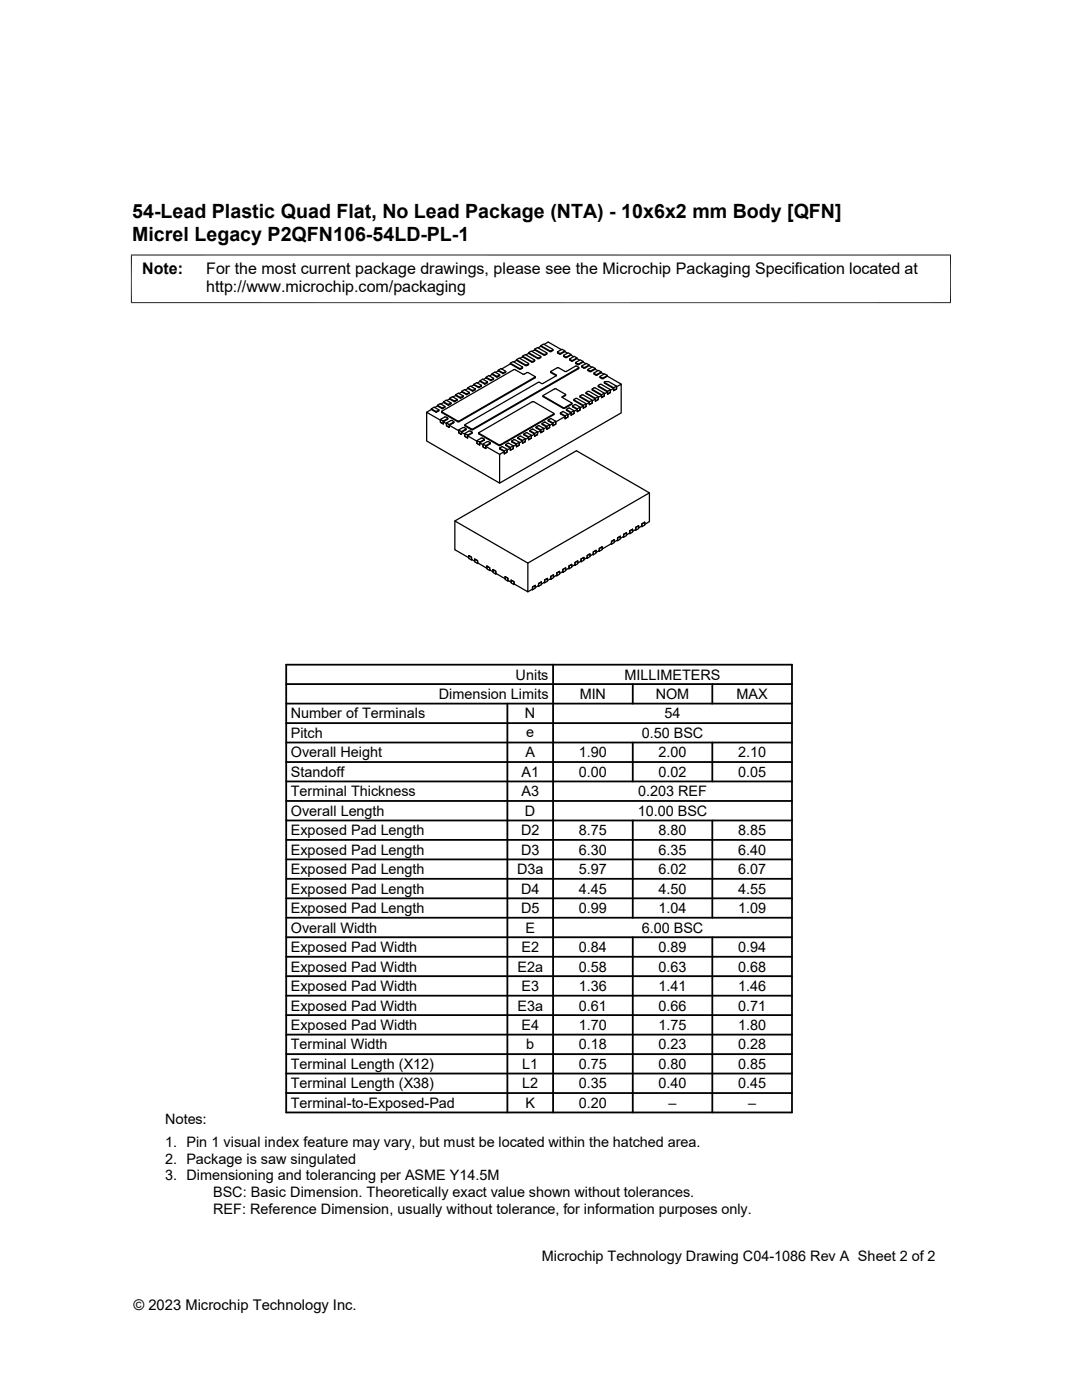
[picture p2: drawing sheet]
<svg xmlns="http://www.w3.org/2000/svg" width="216mm" height="279mm" viewBox="0 0 216 279" stroke-linecap="round" stroke-linejoin="round" font-family="sans-serif">
<g fill="none" stroke="#000" stroke-width=".25">
<path d="M89.7 79.6l-.5 .3M89.7 79.5l.9 .5M89.7 79.6l.9 .6M89.7 79.6v-.1l.6-.3 .9 .5M90.6 80h.1M90.9 78.9l-.5 .3M90.9 78.8l.9 .5M90.9 78.9l.9 .6M90.9 78.9v-.1l.6-.3 .9 .5M91.2 79.8l-.5 .2M91.2 79.9l-.5 .3M91.2 79.7v.2"/>
<path d="M91.2 79.7h.1M91.2 79.9h.1M91.8 79.3h.1M91.8 79.4h.1M92.1 78.2l-.5 .3M92.1 78.1l.9 .5M92.1 78.2v-.1l.6-.3 .9 .5M92.1 78.2l1.1 .5M92.4 79.1l-.5 .2M92.4 79.2l-.5 .3M92.4 79v.2M92.4 79h.1"/>
<path d="M93 78.6h.2M93.3 77.5l-.5 .3M93.3 77.5l1 .6 .5-.3M93.3 77.4l1 .5M93.3 77.5v-.1l.6-.3 .9 .5M93.6 78.4l-.4 .2M93.6 78.5l-.4 .2M93.6 78.3v.2M93.6 78.3h.1M94.3 77.9h.1M94.6 76.8l-.6 .3M94.6 76.7l.9 .5"/>
<path d="M94.6 76.8v-.1l.5-.3 .9 .5M94.6 76.8l.9 .6 .6-.3v-.2M94.8 77.7l-.4 .2M94.8 77.6v.2M94.8 77.6h.1M94.8 77.8h.1M95.5 77.2h.1M95.8 76.1l-.6 .3M95.8 76.1l1 .5M95.8 76l.9 .5M95.8 76.1l.5-.4 .9 .5M96 77l-.4 .2"/>
<path d="M96 76.9h.1M96.7 76.5h.1M97 75.4l-.5 .3M97 75.3l.9 .5 .5-.2M97 75.4l.9 .5 .6-.2v-.2M97 75.4l.5-.4 .9 .5M97.2 76.3l-.4 .2M97.3 76.2v.2l-.5 .2M97.2 76.2h.1M98.2 74.7l-.5 .3M98.2 74.6l.9 .5 .6-.3M98.2 74.7l.9 .5 .6-.2v-.2"/>
<path d="M98.2 74.7l.6-.4 .9 .5M98.4 75.5h.1M99.4 74l-.5 .3M99.4 73.9l.9 .5 .6-.3M99.4 74l.9 .5 .6-.2v-.2M99.4 74v-.1l.6-.3 .9 .5M99.7 74.8h.1M100.9 74.1h.1M101.8 72.6l-1.7 1M101.8 72.5l1.9 1.1 .6-.3-1.9-1.1-.6 .3v.1M101.8 72.6l1.9 1.1 .5-.2 .1-.2M103.1 71.9l-.6 .3"/>
<path d="M103.1 71.8l1.8 1.1 .6-.3-1.9-1.1-.5 .3v.1M103.1 71.9l1.8 1.1 .5-.2 .1-.2M104.3 71.2l-.6 .3M104.3 71.2v-.1l.5-.3 1.9 1-.4 .3M104.3 71.1l1.8 1h.2M104.3 71.2l1.8 1.1h.2M105.5 70.5l-.6 .3M105.5 70.5v-.1l.5-.3 1.8 1M105.5 70.4l1.9 1 .5-.2v-.1M105.5 70.5l1.9 1.1 .4-.2 .1-.2M106.7 69.8v-.1l.6-.3 1.8 1M106.7 69.7l1.9 1 .5-.2v-.1"/>
<path d="M106.7 69.8l1.9 1.1 .5-.2v-.2M106.7 69.8l-.5 .3M106.7 71.9l-.4 .4M106.8 75.2v.2l-15.2 8.8h-.3l-3.1-1.9-.1-.2M107.9 69.1l.6-.4 1.8 1M107.9 69l1.8 1M107.9 69.1l1.8 1.1M107.9 69.1l-.5 .3M108.4 79v.2l4 2.3h.3M108.4 79.1l4 2.3h.3M108.6 68.7l.8-.4 2.6 1.5M109.9 74.2v.2l1.1 .6"/>
<path d="M110.3 69.7l-.3 .3h-.3M110.3 69.8v.2l-.6 .2M111 75v-.2l-1.1-.6 1.3-.8h.2l1.5 .7 1.9-1 .7 .3-21.2 12.2h-.2l-1.3-.7M111 75l-2.7 1.5-.9-.2-14.6 8.4M111.6 70.5h.3M112.2 79.3l1.9 1.2-1.5 .9M112.7 70.2l.5 .3M112.7 70l-.6-.3-.8 .5 .3 .3M112.7 70.2l-.9 .5-.5-.2v-.2M112.7 70.2v-.2l-.8 .5M112.8 78.7l-2.1-1.1-2.3 1.3v.1M112.8 79l-.6 .3"/>
<path d="M112.8 78.8l-.6 .5M112.8 78.7v.1M112.8 71.2h.3M112.9 78.7l-.1 .3M113.9 70.9l.5 .3M113.9 70.7l-.5-.3-.9 .5 .3 .3M113.9 70.9v-.2l-.8 .5M113.9 70.9l-.9 .5-.5-.2v-.2M114.5 79.8l.1 .2 1.8 1v.4M114.6 79.8v-.1l.5-.2 1.8 1.1v.5l-.5 .3M114.6 79.8l1.8 1.1v.5M114.9 72.4v.2l.4 .2"/>
<path d="M115.1 71.6l.6 .3M115.1 71.4l-.5-.3-.9 .6 .5 .2 .9-.5v.2M115.1 71.6l-.9 .5-.5-.2v-.2M115.3 72.7h.2M115.5 73.4l-.1 .2-21.1 12.1h-.2l-1.3-.7M115.7 79.1l.1 .2 1.8 1v.5l.6-.4v-.4l.6-.4M115.8 79.1l.3-.3h.3l1.8 1.1v.5l-.6 .4v-.6l-1.8-1.1M116.1 73.1v.2l.4 .2M116.4 72.3l.5 .3M116.4 72.1l-.6-.3-.9 .6 .5 .2 1-.5v.2M116.4 72.3l-.9 .5M116.5 73.4h.2"/>
<path d="M116.9 78.4l.1 .2M117 78.3v.1M117 78.3l.6-.2 1.8 1.1v.5l-.6 .4M117 78.4l1.8 1.1v.6M117 78.6l1.8 1v.5M117.3 73.8v.2M117.3 73.7v.1M117.4 74l.3 .2M117.6 73l.5 .3M117.6 72.8l-.6-.3-.9 .6 .5 .2 1-.5v.2M117.6 73l-.9 .5M117.7 74.1h.2"/>
<path d="M118.2 77.7v.2l1.8 1v.5l.6-.4v-.4l.6-.4M118.2 79.9l-.6 .3M118.2 77.6l.6-.2 1.8 1.1v.5l-.6 .4v-.6zM118.8 73.7l.5 .3M118.8 73.5l-.6-.3-.8 .5M118.8 73.7v-.2l-.9 .5-.5-.2M118.8 73.7l-.9 .5M119.4 79.2l-.6 .3M119.4 77v.2l1.8 1v.5M119.4 76.9l.6-.2 1.8 1.1v.5l-.6 .4v-.6zM120 74.4l.5 .3M120 74.2l-.6-.3-.9 .6 .6 .2 .9-.5v.2"/>
<path d="M120 74.4l-.9 .5-.5-.2-.1-.2M120 78.9l-.6 .4v.4l-.6 .4M120.6 76.3v.2l1.8 1v.5l.6-.4v-.4l1-.5v5.7l-24.3 14v-5.7l.9-.6M120.6 78.5l-.6 .3M120.6 76.2h.8l1.6 .9v.5l-.6 .4v-.6zM121.2 75.1l2.8 1.6M121.2 74.9l-.6-.3-.9 .6 .6 .2 .9-.5v.2M121.2 75.1l-.9 .5-.5-.2-.1-.2M121.8 77.8l-.6 .3M122.4 77.5l-.6 .4v.4l-.6 .4M123 77.1l-.6 .3M86.1 81.7l.9 .6"/>
<path d="M86.1 81.7l.5-.4 .9 .5M86.1 81.6l.9 .5 .5-.3M86.1 81.7l-1 .6M87 82.2h.1M87.3 81l-.6 .3M87.3 80.9l.9 .5 .6-.2-1-.6-.5 .3v.1M87.3 81l.9 .6M87.5 82l-.4 .3M87.6 81.8v.2M87.6 82h-.1M87.9 83.7l.9-.5 .5 .2-.8 .6v.6l-.6-.3v-.6l.6 .3M88.1 82.1l14.4-8.3 .2-.1 1.7 1 1-.3 1.4 .8-15.2 8.8h-.2z"/>
<path d="M88.2 81.5h.1M88.5 84.2l.6 .4v.4l.6 .3v-.4l.8-.5 .1-.2M88.5 80.3l-.5 .3M88.5 80.3l.9 .6M88.5 80.3v-.1l.5-.3 1 .5-.5 .3M88.5 80.2l.9 .5M88.8 81.3l-.5 .3M88.8 81.1v.2M89.1 84.4l.9-.5 .5 .2-.8 .6v.6l-.6-.3v-.6l.6 .3M89.3 83.7l-.8 .5v.4l-.6-.3v-.4l-2.8-1.6v5.7l14.6 8.4M89.3 83.5v.2M89.4 80.7h.1"/>
<path d="M89.4 80.8h.1M89.7 84.9l1.8 1.1v.4l.6 .3v-.4l.8-.5 .1-.2M90 80.6l-.5 .3M90 80.4v.2M90.6 80.1h.1M92.1 86.3l.6 .4v.4l.6 .3v-.4l.8-.5 .1-.2M92.4 85.3h.2M92.4 85.3l-.9 .5M92.6 85.3l.4 .3-.9 .5v.6l-.6-.3v-.6l.6 .3M92.8 84.8v.2M92.8 84.8v.1M93.3 87l1.9 1.1v.4l.5 .3v-.4l.9-.5v-.2"/>
<path d="M93.6 86h.2M93.6 86l-.9 .5M93.8 86l.4 .3-.9 .5v.6l-.6-.3v-.6l.6 .3M95.2 87.9l.9-.5 .5 .2-.9 .6v.6l-.5-.3v-.6l.5 .3M95.5 86.4l10.8-6.2 4.2 2.3-10.7 6.3zM95.7 88.4l.7 .4v.4l.5 .3v-.4l.9-.5v-.2M96.9 89.1l2.8 1.6M97.8 88.3l-.5-.2-.9 .5M97.8 88.3v.2l-.9 .4v.6l-.5-.3v-.6l.5 .3M99.7 89.6h.1M100.1 89.2l1.1 .5v.5l-.6 .4v-.6l-.9-.5M100.2 89.2l-.5 .2v.2"/>
<path d="M100.9 88.9h.1M100.9 88.8l.9 .5v.6l.6-.4v-.5l-.9-.6-.6 .3v.2M101.2 89.7l-.6 .3M101.8 89.4l-.6 .4v.4l-.6 .4v-.5l-.9-.5M102.1 88.2h.1M102.1 88v.2M102.2 88.2l.9 .5v.5M102.2 88.1l.9 .5v.6M102.2 88l.5-.3 .9 .6v.5l-.5 .4M102.4 89l-.6 .3M103.1 88.7l-.7 .4v.4l-.6 .4v-.5l-.9-.5M103.3 87.3v.2l1 .5v.5l.5-.4v-.4l.7-.4"/>
<path d="M103.4 87.4l.5-.4 .9 .6v.5l-.5 .4v-.6l-.9-.5M103.6 88.3l-.5 .3M104.3 88l-.7 .4v.4l-.5 .4M104.5 86.6v.2l1 .5v.5l.5-.4v-.4l.7-.4M104.6 86.6l.5-.3 .9 .6v.5l-.5 .4v-.6zM104.8 87.6l-.5 .3M105.7 85.9v.2l1 .5v.5l.6-.4v-.4l.6-.4M105.7 85.9l.6-.3 1 .6v.5l-.6 .4v-.6zM106 86.9l-.5 .3M107 85.2v.2l.9 .5v.5l.6-.4v-.4l.6-.4M107 85.2l.5-.3 1 .6v.5l-.6 .4v-.6zM107.3 86.2l-.6 .3"/>
<path d="M108.2 84.5v.2l.9 .5v.5l.6-.4v-.4l.6-.4M108.5 85.5l-.6 .3M108.8 84.2l.9 .6v.5l-.6 .4v-.6l-.9-.5M108.8 84.3l-.6 .3M109.4 83.8l.6-.3 .9 .6v.5l-.6 .4v-.6zM109.7 84.8l-.6 .3M110.5 82.6v.2l-10.7 6.1-4.2-2.3-.1-.2M110.9 84.1l-.6 .3M111.8 82.4v.2l1 .5v.5l.5-.4v-.4l.7-.4M111.8 82.4l.6-.3 .9 .6v.5l-.5 .4v-.6zM112.8 83.1l-1.9 1.1v.4l-.6 .4v-.5l-.9-.5v-.2M113.1 81.7l.5-.3 .9 .6v.5l-.5 .3v-.5l-1-.6v.2l1 .5v.4l.5-.3v-.4l.7-.4"/>
<path d="M113.3 82.7l-.5 .3M114.1 80.6l-1.5 .9M114.1 80.5v.1M114.3 81v.2M114.5 82l-.5 .3M114.7 80.8h.1M114.7 80.7l-.4 .3M114.8 80.7l.9 .6v.5l-.5 .3v-.5l-.9-.5M115.7 81.3l-.5 .3M116.4 81l-.7 .4v.4l-.5 .3v-.4l-.9-.5M116.9 80.6l-.5 .3M117.6 80.3l-.7 .4v.4l-.5 .3"/>
<path d="M129.6 98.4l-24.3 14M90.8 104l14.5 8.4v5.7l-2.7-1.6v-.4l-.6-.3v.4l-.7-.4v-.4l-.5-.3v.4l-1.9-1.1v-.4l-.5-.3v.4l-.7-.4v-.4l-.5-.3v.4l-1.9-1.1v-.4l-.6-.3v.4l-.6-.4v-.4l-.6-.3v.4l-2.7-1.6v-5.7l24.2-14 14.6 8.4v5.7l-.9 .5v-.4l-.6 .3v.5l-.7 .3v-.4l-.5 .3v.5l-.7 .3v-.4l-.5 .3v.5l-.7 .3v-.4l-.6 .3v.5l-.6 .3v-.4l-.6 .3v.5l-.6 .3v-.4l-.6 .3v.5l-1.8 1.1v-.5l-.6 .4v.4l-.7 .4v-.5l-.5 .4v.4l-.7 .4v-.5l-.5 .3v.5l-.7 .4v-.5l-.5 .3v.5l-.7 .4v-.5l-.6 .3v.5l-.6 .4v-.5l-.6 .3v.5l-.6 .3v-.4l-.6 .3v.5l-.6 .3v-.4l-.6 .3v.5l-.7 .3v-.4l-.5 .3v.5l-.7 .3v-.4l-.5 .3v.5l-.7 .4v-.5l-.5 .4v.4l-.7 .4v-.5l-.5 .4v.4l-1 .5M93.5 110.9l.6 .3v.6l-.6-.4zM94.2 111.7l-.1 .1M94.7 111.6l.6 .3v.6l-.6-.4zM95.4 112.4l-.1 .1M97.2 113l.5 .3v.6l-.5-.4zM97.8 113.8l-.1 .1M98.4 113.7l.5 .3v.6l-.5-.4zM99 114.5l-.1 .1M100.8 115.1l.5 .3v.6l-.5-.3zM101.5 115.9l-.2 .1"/>
<path d="M102 115.8l.6 .3v.6l-.6-.3zM102.7 116.6l-.1 .1M106.1 117.6l.2 .1v-.5l.5-.4v.6l-.5 .3M107.3 116.9l.2 .1v-.5l.5-.4v.6l-.5 .3M108.6 116.2l.1 .1v-.6l.5-.3v.6l-.5 .3M109.8 115.5l.1 .1v-.6l.5-.3v.6l-.5 .3M111 114.9h.1v-.6l.6-.3v.6l-.6 .3M112.2 114.2h.1v-.6l.6-.3v.6l-.6 .3M113.4 113.5h.1v-.6l.6-.3v.6l-.6 .3M114.6 112.8h.1v-.6l.6-.3v.6l-.6 .3M115.8 112l.2 .1v-.6l.5-.3v.6l-.5 .3M117.1 111.3l.1 .1v-.6l.5-.3v.6l-.5 .3"/>
<path d="M118.3 110.6l.1 .1v-.5l.5-.4v.6l-.5 .3M119.5 109.9l.1 .1v-.5l.6-.4v.6l-.6 .3M121.9 108.5l.1 .1v-.6l.6-.3v.6l-.6 .3M123.1 107.8l.1 .1v-.6l.6-.3v.6l-.6 .3M124.3 107.1l.1 .1v-.6l.6-.3v.6l-.6 .3M125.5 106.4l.2 .1v-.6l.5-.3v.6l-.5 .3M126.7 105.7l.2 .1v-.6l.5-.3v.6l-.5 .3M128 105l.1 .1v-.6l.6-.3v.6l-.6 .3"/>
</g>
<g fill="none" stroke="#000" stroke-width=".36">
<path d="M57.1 136.5h100.9M57.1 132.7h100.9v89.3h-100.9zM110.4 132.7v89.3M126.3 136.5v3.9M142.1 136.5v3.9M57.1 152.1h100.9M57.1 148.2h100.9M57.1 144.3h100.9M57.1 140.4h100.9M57.1 159.9h100.9M57.1 156h100.9M101.2 140.4v81.6"/>
<path d="M126.3 148.2v7.8M142.1 148.2v7.8M57.1 163.7h100.9M57.1 167.6h100.9M57.1 171.5h100.9M57.1 175.4h100.9M57.1 179.3h100.9M126.3 163.7v19.5M142.1 163.7v19.5M57.1 187h100.9M57.1 190.9h100.9M57.1 183.2h100.9"/>
<path d="M57.1 194.8h100.9M57.1 198.7h100.9M126.3 187v35M142.1 187v35M57.1 210.4h100.9M57.1 214.2h100.9M57.1 202.6h100.9M57.1 206.5h100.9M57.1 218.1h100.9"/>
</g>
<path d="M26.1 50.9h163.7M26.2 50.8v9.7M189.7 50.8v9.7M26.1 60.4h163.7" fill="none" stroke="#000" stroke-width=".2"/>
<g font-size="3.9">
<text x="26.4" y="43.5">54-Lead Plastic Quad Flat, No Lead Package (NTA) - 10x6x2 mm Body [QFN]</text>
<text x="26.4" y="48.1">Micrel Legacy P2QFN106-54LD-PL-1</text>
</g>
<g font-size="3.2">
<text x="28.4" y="54.7">Note:</text>
<text x="41.1" y="58.3">http://www.microchip.com/packaging</text>
<text x="41.1" y="54.7">For the most current package drawings, please see the Microchip Packaging Specification located at</text>
</g>
<g font-size="2.9">
<text x="102.9" y="135.6">Units</text>
<text x="124.6" y="135.6">MILLIMETERS</text>
<text x="58" y="143.4">Number of Terminals</text>
<text x="87.6" y="139.5">Dimension Limits</text>
<text x="104.8" y="143.4">N</text>
<text x="115.7" y="139.5">MIN</text>
<text x="130.8" y="139.5">NOM</text>
<text x="132.6" y="143.4">54</text>
<text x="147" y="139.5">MAX</text>
<text x="58" y="147.3">Pitch</text>
<text x="105" y="147">e</text>
<text x="128" y="147.3">0.50 BSC</text>
<text x="58" y="151.2">Overall Height</text>
<text x="58" y="155">Standoff</text>
<text x="104.1" y="155">A1</text>
<text x="104.8" y="151.2">A</text>
<text x="115.5" y="151.2">1.90</text>
<text x="115.5" y="155">0.00</text>
<text x="131.4" y="151.2">2.00</text>
<text x="131.4" y="155">0.02</text>
<text x="147.3" y="151.2">2.10</text>
<text x="147.3" y="155">0.05</text>
<text x="58" y="158.9">Terminal Thickness</text>
<text x="104.1" y="158.9">A3</text>
<text x="127.3" y="158.9">0.203 REF</text>
<text x="58" y="162.8">Overall Length</text>
<text x="58" y="166.7">Exposed Pad Length</text>
<text x="104" y="166.7">D2</text>
<text x="104.8" y="162.8">D</text>
<text x="115.5" y="166.7">8.75</text>
<text x="127.3" y="162.8">10.00 BSC</text>
<text x="131.4" y="166.7">8.80</text>
<text x="147.3" y="166.7">8.85</text>
<text x="58" y="170.6">Exposed Pad Length</text>
<text x="104" y="170.6">D3</text>
<text x="115.5" y="170.6">6.30</text>
<text x="131.4" y="170.6">6.35</text>
<text x="147.3" y="170.6">6.40</text>
<text x="58" y="174.5">Exposed Pad Length</text>
<text x="58" y="178.4">Exposed Pad Length</text>
<text x="103.2" y="174.5">D3a</text>
<text x="104" y="178.4">D4</text>
<text x="115.5" y="178.4">4.45</text>
<text x="115.5" y="174.5">5.97</text>
<text x="131.4" y="178.4">4.50</text>
<text x="131.4" y="174.5">6.02</text>
<text x="147.3" y="178.4">4.55</text>
<text x="147.3" y="174.5">6.07</text>
<text x="58" y="182.2">Exposed Pad Length</text>
<text x="104" y="182.2">D5</text>
<text x="115.5" y="182.2">0.99</text>
<text x="131.4" y="182.2">1.04</text>
<text x="147.3" y="182.2">1.09</text>
<text x="58" y="186.1">Overall Width</text>
<text x="58" y="190">Exposed Pad Width</text>
<text x="104" y="190">E2</text>
<text x="104.8" y="186.1">E</text>
<text x="115.5" y="190">0.84</text>
<text x="128" y="186.1">6.00 BSC</text>
<text x="131.4" y="190">0.89</text>
<text x="147.3" y="190">0.94</text>
<text x="58" y="193.9">Exposed Pad Width</text>
<text x="58" y="197.8">Exposed Pad Width</text>
<text x="103.3" y="193.9">E2a</text>
<text x="104" y="197.8">E3</text>
<text x="115.5" y="193.9">0.58</text>
<text x="115.5" y="197.8">1.36</text>
<text x="131.4" y="193.9">0.63</text>
<text x="131.4" y="197.8">1.41</text>
<text x="147.3" y="193.9">0.68</text>
<text x="147.3" y="197.8">1.46</text>
<text x="58" y="201.7">Exposed Pad Width</text>
<text x="103.2" y="201.7">E3a</text>
<text x="115.5" y="201.7">0.61</text>
<text x="131.4" y="201.7">0.66</text>
<text x="147.3" y="201.7">0.71</text>
<text x="58" y="209.4">Terminal Width</text>
<text x="58" y="205.6">Exposed Pad Width</text>
<text x="104" y="205.6">E4</text>
<text x="105" y="209.4">b</text>
<text x="115.5" y="209.4">0.18</text>
<text x="115.5" y="205.6">1.70</text>
<text x="131.4" y="205.6">1.75</text>
<text x="131.4" y="209.4">0.23</text>
<text x="147.3" y="205.6">1.80</text>
<text x="147.3" y="209.4">0.28</text>
<text x="58" y="213.3">Terminal Length (X12)</text>
<text x="104.2" y="213.3">L1</text>
<text x="115.5" y="213.3">0.75</text>
<text x="131.4" y="213.3">0.80</text>
<text x="147.3" y="213.3">0.85</text>
<text x="58" y="221.1">Terminal-to-Exposed-Pad</text>
<text x="58" y="217.2">Terminal Length (X38)</text>
<text x="104.2" y="217.2">L2</text>
<text x="104.8" y="221.1">K</text>
<text x="115.5" y="217.2">0.35</text>
<text x="115.5" y="221.1">0.20</text>
<text x="131.4" y="217.2">0.40</text>
<text x="133.4" y="221.1">–</text>
<text x="147.3" y="217.2">0.45</text>
<text x="149.3" y="221.1">–</text>
<text x="32.9" y="224.4">Notes:</text>
<text x="32.9" y="229">1. Pin 1 visual index feature may vary, but must be located within the hatched area.</text>
<text x="32.9" y="232.3">2. Package is saw singulated</text>
<text x="32.9" y="235.6">3. Dimensioning and tolerancing per ASME Y14.5M</text>
<text x="42.5" y="238.9">BSC: Basic Dimension. Theoretically exact value shown without tolerances.</text>
<text x="42.5" y="242.2">REF: Reference Dimension, usually without tolerance, for information purposes only.</text>
<text x="108.1" y="251.7">Microchip Technology Drawing C04-1086 Rev A Sheet 2 of 2</text>
<text x="26.6" y="261.3">© 2023 Microchip Technology Inc.</text>
</g>
</svg>
